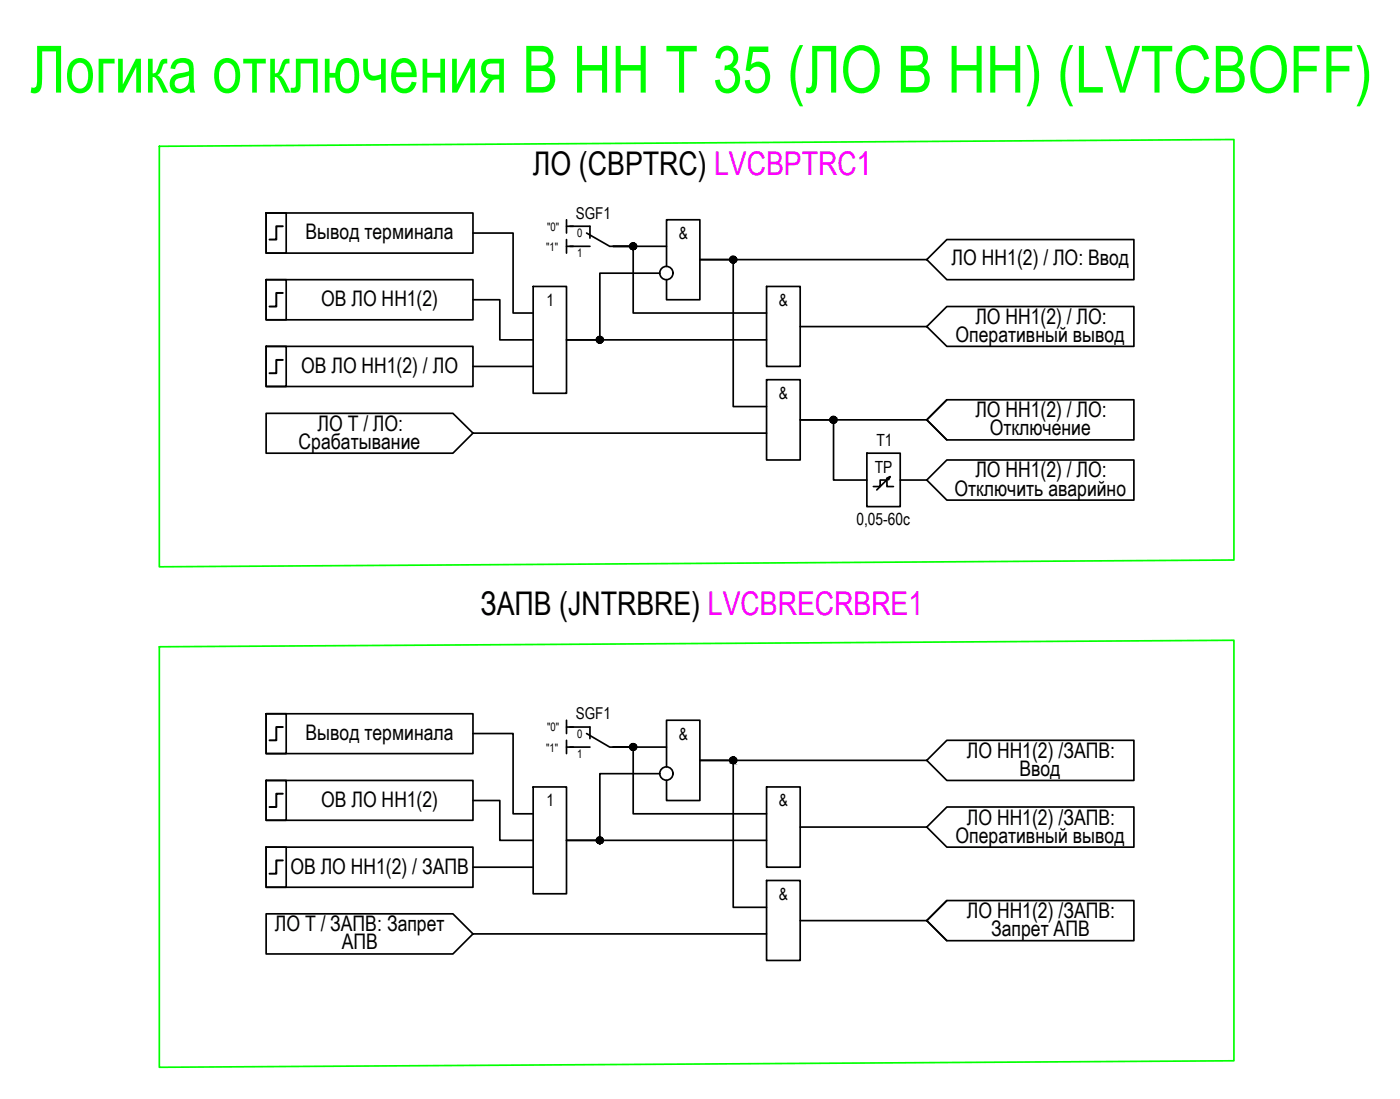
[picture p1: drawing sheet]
<svg xmlns="http://www.w3.org/2000/svg" width="210mm" height="165mm" viewBox="0 0 210 165" stroke-linecap="round" stroke-linejoin="round" font-family="sans-serif">
<!-- layer: 0 -->
<path d="M23.9 21.9l161-1v63l-161 1zM23.9 96.9l161-1v63l-161 1z" fill="none" stroke="#0f0" stroke-width=".25"/>
<g fill="none" stroke="#000" stroke-width=".25">
<path d="M39.9 31.9h3v6h-3zM39.9 31.9h31v6h-31zM70.9 34.9h6v12h3M84.9 32.9v2M84.9 35.9v2M84.9 33.9h1M84.9 36.9h1M99.9 36.9h-8h3v10h19.9M99.9 39.9v-7h5v12h-5v-3M138.8 38.9l3.1-3h28v6h-28zM138.8 38.9h-33.9h4.9v22h5M39.9 41.9h3v6h-3z"/>
<path d="M39.9 41.9h31v6h-31zM39.9 51.9h3v6h-3zM39.9 51.9h31v6h-31zM70.9 44.9h4v6h5M70.9 54.9h9M79.9 42.9h5v16h-5zM98.9 40.9h-9v10h-5h29.9M114.8 56.9h5.1v12h-5.1zM114.8 42.9h5.1v12h-5.1zM119.9 48.9h18.9M138.8 48.9l3.1-3h28v6h-28zM141.9 59.9l-3.1 3 3.1 3"/>
<path d="M39.9 61.9h28l3 3-3 3h-28zM70.9 64.9h43.9M129.9 67.9h5v8h-5zM130.8 72.9h1.1v-1h1v1h1M132.8 71.7l.5-.3-.2 .5M133.3 71.4l-1.9 2M134.9 71.9h3.9l3.1-3h28v6h-28l-3.1-3M138.8 62.9l3.1-3h28v6h-28zM138.8 62.9h-18.9h5v9h5M39.9 116.9h3v6h-3zM39.9 116.9h31v6h-31zM39.9 106.9h3v6h-3z"/>
<path d="M39.9 106.9h31v6h-31zM70.9 119.9h4v6h5M70.9 109.9h6v12h3M79.9 117.9h5v16h-5zM84.9 107.9v2M84.9 110.9v2M84.9 108.9h1M84.9 111.9h1M98.9 115.9h-9v10h-5h29.9M99.9 111.9h-8h3v10h19.9M99.9 114.9v-7h5v12h-5v-3M114.8 117.9h5.1v12h-5.1z"/>
<path d="M138.8 113.9l3.1-3h28v6h-28zM138.8 113.9h-33.9h4.9v22h5M39.9 136.9h28l3 3-3 3h-28zM39.9 126.9h3v6h-3zM39.9 126.9h31v6h-31zM70.9 139.9h43.9M70.9 129.9h9M114.8 131.9h5.1v12h-5.1zM119.9 137.9h18.9M119.9 123.9h18.9M138.8 137.9l3.1-3h28v6h-28zM138.8 123.9l3.1-3h28v6h-28z"/>
<path d="M141.9 134.9l-3.1 3 3.1 3"/>
<circle cx="94.8" cy="36.9" r=".49"/>
<circle cx="109.8" cy="38.9" r=".49"/>
<circle cx="89.8" cy="50.9" r=".49"/>
<circle cx="99.8" cy="40.9" r=".99"/>
<circle cx="124.9" cy="62.9" r=".49"/>
<circle cx="94.8" cy="111.9" r=".49"/>
<circle cx="99.8" cy="115.9" r=".99"/>
<circle cx="109.8" cy="113.9" r=".49"/>
<circle cx="89.8" cy="125.9" r=".49"/>
</g>
<g fill="#000" stroke="#000" stroke-width=".15">
<path d="M94.8 36.4h.1zM109.8 39.4h.2zM109.8 38.4h.1zM89.5 50.6h.7zM89.7 51.4h.3zM89.8 50.4h.1zM124.6 62.5h.6zM124.7 63.4h.3zM124.8 62.4h.1zM94.8 111.4h.1zM109.8 114.4h.2zM109.8 113.4h.1z"/>
<path d="M89.5 126.2h.7zM89.7 126.4h.3zM89.8 125.4h.1z"/>
<path d="M94.8 37.4h.1zM94.8 37.4h.1zM94.8 37.4h.2z"/>
<path d="M94.8 36.4h.2zM94.8 36.4h.2z"/>
<path d="M94.8 36.4h.2zM94.7 36.4h.3z"/>
<path d="M94.7 36.4h.4zM94.7 36.4h.4z"/>
<path d="M94.7 37.4h.3zM94.7 37.4h.3z"/>
<path d="M94.7 36.4l.4 .1zM94.7 36.4l.4 .1z"/>
<path d="M94.7 37.4h.4zM94.7 37.4h.3z"/>
<path d="M94.6 36.5h.6zM94.6 36.5h.6z"/>
<path d="M94.6 37.3h.5zM94.6 37.3l.5 .1z"/>
<path d="M94.6 36.5h.6zM94.6 36.5h.6z"/>
<path d="M94.6 37.3h.6zM94.6 37.3h.5z"/>
<path d="M94.5 36.5l.7 .1zM94.5 36.5l.7 .1z"/>
<path d="M94.5 37.3h.7zM94.5 37.3h.7z"/>
<path d="M94.5 36.6h.7zM94.5 36.6h.7z"/>
<path d="M94.5 36.6h.8zM94.5 36.6h.8z"/>
<path d="M94.5 37.2h.7zM94.5 37.2h.7z"/>
<path d="M94.5 37.2h.7zM94.5 37.2l.7 .1z"/>
<path d="M94.4 36.6l.9 .1zM94.4 36.6l.9 .1z"/>
<path d="M94.4 37.2h.9zM94.4 37.2h.8z"/>
<path d="M94.4 36.7h.9zM94.4 36.7h.9z"/>
<path d="M94.4 36.7l.9 .1zM94.4 36.7l.9 .1z"/>
<path d="M94.4 36.8h1zM94.4 36.8h1z"/>
<path d="M94.4 37l.9 .1zM94.4 37l.9 .1z"/>
<path d="M94.4 37.1h.9zM94.4 37.1h.9z"/>
<path d="M94.4 37.1h.9zM94.4 37.1l.9 .1z"/>
<path d="M94.4 36.8l1 .1zM94.4 36.8l1 .1z"/>
<path d="M94.4 36.9h1zM94.4 36.9h1z"/>
<path d="M94.4 36.9h1zM94.4 36.9h1z"/>
<path d="M94.4 36.9l1 .1zM94.4 36.9l1 .1z"/>
<path d="M94.4 37h1zM94.4 37h.9z"/>
<path d="M109.8 39.4h.1zM109.8 39.4h.1z"/>
<path d="M109.8 38.4h.2zM109.8 38.4h.2z"/>
<path d="M109.8 38.4h.2zM109.7 38.4h.3z"/>
<path d="M109.7 38.4l.4 .1zM109.7 38.4l.4 .1z"/>
<path d="M109.7 39.4h.3zM109.7 39.4h.3z"/>
<path d="M109.7 38.5h.4zM109.6 38.5h.5z"/>
<path d="M109.7 39.4h.4zM109.7 39.4h.3z"/>
<path d="M109.6 38.5h.5zM109.6 38.5h.5z"/>
<path d="M109.6 39.4h.5zM109.6 39.4h.5z"/>
<path d="M109.6 38.5h.6zM109.6 38.5h.6z"/>
<path d="M109.6 39.3h.5zM109.6 39.3l.5 .1z"/>
<path d="M109.6 38.5l.6 .1zM109.6 38.5l.6 .1z"/>
<path d="M109.6 39.3h.6zM109.6 39.3h.5z"/>
<path d="M109.5 38.6h.8zM109.5 38.6h.8z"/>
<path d="M109.5 39.2h.7zM109.5 39.2l.7 .1z"/>
<path d="M109.5 38.6h.8zM109.5 38.6h.8z"/>
<path d="M109.5 38.6l.8 .1zM109.5 38.6l.8 .1z"/>
<path d="M109.5 39.2h.8zM109.5 39.2h.8z"/>
<path d="M109.5 39.2h.8zM109.5 39.2h.7z"/>
<path d="M109.4 38.7h.9zM109.4 38.7h.9z"/>
<path d="M109.4 38.7l1 .1zM109.4 38.7l1 .1z"/>
<path d="M109.4 39.1h.9zM109.4 39.1h.9z"/>
<path d="M109.4 39.1h.9zM109.4 39.1l.9 .1z"/>
<path d="M109.4 38.8h1zM109.4 38.8h1z"/>
<path d="M109.4 38.8h1zM109.4 38.8h1z"/>
<path d="M109.4 38.8l1 .1zM109.4 38.8l1 .1z"/>
<path d="M109.4 38.9h1zM109.4 38.9h1z"/>
<path d="M109.4 38.9l1 .1v-.1zM109.4 38.9l1 .1h-1z"/>
<path d="M109.4 39l1 .1zM109.4 39l1 .1z"/>
<path d="M109.4 39.1h1zM109.4 39.1h.9z"/>
<path d="M89.7 51.4h.2zM89.8 51.4h.1z"/>
<path d="M89.8 50.4h.2zM89.7 50.4h.3z"/>
<path d="M89.7 50.4h.3zM89.7 50.4h.3z"/>
<path d="M89.7 50.4h.4zM89.7 50.4h.4z"/>
<path d="M89.7 51.4h.3zM89.7 51.4h.3z"/>
<path d="M89.7 50.4l.4 .1zM89.7 50.4l.4 .1z"/>
<path d="M89.7 51.3h.4zM89.7 51.3l.3 .1z"/>
<path d="M89.6 50.5h.6zM89.6 50.5h.6z"/>
<path d="M89.6 51.3h.5zM89.6 51.3h.5z"/>
<path d="M89.6 50.5h.6zM89.6 50.5h.6z"/>
<path d="M89.6 51.3h.6zM89.6 51.3h.5z"/>
<path d="M89.5 50.5l.7 .1zM89.5 50.5l.7 .1zM89.5 50.6h.7z"/>
<path d="M89.5 51.3h.7zM89.5 51.3h.7z"/>
<path d="M89.5 50.6h.8zM89.5 50.6h.8z"/>
<path d="M89.5 51.2l.7 .1zM89.5 51.2l.7 .1z"/>
<path d="M89.5 51.3h.7zM89.5 51.3h.7z"/>
<path d="M89.4 50.6l.9 .1zM89.4 50.6l.9 .1z"/>
<path d="M89.4 50.7h.9zM89.4 50.7h.9z"/>
<path d="M89.4 51.1l.9 .1zM89.4 51.1l.9 .1z"/>
<path d="M89.4 51.2h.9zM89.4 51.2h.8z"/>
<path d="M89.4 50.7h.9zM89.4 50.7h.9z"/>
<path d="M89.4 50.7l1 .1-.1-.1zM89.4 50.7l1 .1h-1z"/>
<path d="M89.4 51l.9 .1zM89.4 51l.9 .1z"/>
<path d="M89.4 51.1h.9zM89.4 51.1h.9z"/>
<path d="M89.4 50.8l1 .1zM89.4 50.8l1 .1z"/>
<path d="M89.4 50.9h1zM89.4 50.9h1z"/>
<path d="M89.4 50.9l1 .1zM89.4 50.9l1 .1z"/>
<path d="M89.4 51h1zM89.4 51h1z"/>
<path d="M89.4 51h1zM89.4 51h.9z"/>
<path d="M124.7 63.4h.2zM124.8 63.4h.1z"/>
<path d="M124.8 62.4h.2zM124.7 62.4h.3z"/>
<path d="M124.7 62.4h.3zM124.7 62.4h.3z"/>
<path d="M124.7 62.4h.4zM124.7 62.4h.4z"/>
<path d="M124.7 63.4h.3zM124.7 63.4h.3z"/>
<path d="M124.7 62.4l.4 .1zM124.7 62.4l.4 .1z"/>
<path d="M124.6 62.5h.6zM124.6 62.5h.6zM124.5 62.5h.7z"/>
<path d="M124.6 63.3l.5 .1zM124.6 63.3l.5 .1z"/>
<path d="M124.7 63.4h.4zM124.7 63.4h.3z"/>
<path d="M124.5 62.5l.7 .1zM124.5 62.5l.7 .1z"/>
<path d="M124.5 63.3h.7zM124.5 63.3h.7z"/>
<path d="M124.6 63.3h.6zM124.6 63.3h.5z"/>
<path d="M124.5 62.6h.8zM124.5 62.6h.8z"/>
<path d="M124.5 63.2h.7zM124.5 63.2l.7 .1z"/>
<path d="M124.5 62.6h.8zM124.5 62.6h.8z"/>
<path d="M124.5 63.2h.8zM124.5 63.2h.7z"/>
<path d="M124.5 62.6l.8 .1zM124.5 62.6l.8 .1z"/>
<path d="M124.4 62.7h.9zM124.4 62.7h.9z"/>
<path d="M124.4 63.1l.9 .1zM124.4 63.1l.9 .1z"/>
<path d="M124.5 63.2h.8zM124.5 63.2h.8z"/>
<path d="M124.4 62.7l.9 .1zM124.4 62.7l.9 .1z"/>
<path d="M124.4 62.8h.9zM124.4 62.8h.9z"/>
<path d="M124.4 62.8l.9 .1zM124.4 62.8l.9 .1z"/>
<path d="M124.4 62.9h.9zM124.4 62.9h.9z"/>
<path d="M124.4 62.9h.9zM124.4 62.9h.9z"/>
<path d="M124.4 62.9l.9 .1zM124.4 62.9l.9 .1z"/>
<path d="M124.4 63l.9 .1v-.1zM124.4 63l.9 .1h-.9z"/>
<path d="M124.4 63.1h.9zM124.4 63.1h.9z"/>
<path d="M124.4 63.1h.9zM124.4 63.1h.9z"/>
<path d="M94.8 112.4h.1zM94.8 112.4h.1zM94.8 112.4h.2z"/>
<path d="M94.8 111.4h.2zM94.8 111.4h.2z"/>
<path d="M94.8 111.4h.2zM94.7 111.4h.3z"/>
<path d="M94.7 111.4h.4zM94.7 111.4h.4z"/>
<path d="M94.7 112.4h.3zM94.7 112.4h.3z"/>
<path d="M94.7 111.4h.4zM94.6 111.4h.5z"/>
<path d="M94.7 112.3h.4zM94.7 112.3l.3 .1z"/>
<path d="M94.6 111.4l.6 .1zM94.6 111.4l.6 .1z"/>
<path d="M94.6 112.3h.5zM94.6 112.3h.5z"/>
<path d="M94.6 111.5h.6zM94.6 111.5h.6z"/>
<path d="M94.6 112.3h.6zM94.6 112.3h.5z"/>
<path d="M94.5 112.3h.7zM94.5 112.3h.7z"/>
<path d="M94.5 111.5h.7zM94.5 111.5h.7z"/>
<path d="M94.5 111.5l.7 .1zM94.5 111.6h.7z"/>
<path d="M94.5 111.6h.8zM94.5 111.6h.8z"/>
<path d="M94.5 112.2l.7 .1zM94.5 112.2l.7 .1z"/>
<path d="M94.5 112.3h.7zM94.5 112.3h.7z"/>
<path d="M94.4 111.6l.9 .1zM94.4 111.6l.9 .1z"/>
<path d="M94.4 112.2h.9zM94.4 112.2h.8z"/>
<path d="M94.4 111.7h.9zM94.4 111.7h.9z"/>
<path d="M94.4 111.7h.9zM94.4 111.7h.9z"/>
<path d="M94.4 111.7l1 .1zM94.4 111.7l1 .1z"/>
<path d="M94.4 112l.9 .1zM94.4 112l.9 .1z"/>
<path d="M94.4 112.1h.9zM94.4 112.1h.9z"/>
<path d="M94.4 112.1h.9zM94.4 112.1l.9 .1z"/>
<path d="M94.4 111.8l1 .1v-.1zM94.4 111.8l1 .1h-1z"/>
<path d="M94.4 111.9h1zM94.4 111.9h1z"/>
<path d="M94.4 111.9l1 .1zM94.4 111.9l1 .1z"/>
<path d="M94.4 112h1zM94.4 112h1z"/>
<path d="M94.4 112h1zM94.4 112h.9z"/>
<path d="M109.8 114.4h.1zM109.8 114.4h.1z"/>
<path d="M109.8 113.4h.2zM109.8 113.4h.2z"/>
<path d="M109.8 113.4h.2zM109.7 113.4h.3z"/>
<path d="M109.7 113.4h.4zM109.7 113.4h.4z"/>
<path d="M109.7 114.4h.3zM109.7 114.4h.3z"/>
<path d="M109.7 113.4l.4 .1zM109.6 113.5h.5z"/>
<path d="M109.7 114.4h.4zM109.7 114.4h.3z"/>
<path d="M109.6 114.3h.5zM109.6 114.3l.5 .1z"/>
<path d="M109.6 113.5h.5zM109.6 113.5h.5z"/>
<path d="M109.6 113.5h.6zM109.6 113.5h.6z"/>
<path d="M109.6 114.3h.5zM109.6 114.3h.5z"/>
<path d="M109.6 113.5l.6 .1zM109.6 113.5l.6 .1z"/>
<path d="M109.6 114.3h.6zM109.6 114.3h.5z"/>
<path d="M109.5 113.6h.8zM109.5 113.6h.8zM109.5 113.6h.8zM109.5 113.6h.8z"/>
<path d="M109.5 114.2h.7zM109.5 114.2l.7 .1z"/>
<path d="M109.5 113.6l.8 .1zM109.5 113.6l.8 .1z"/>
<path d="M109.5 114.2h.8zM109.5 114.2h.8z"/>
<path d="M109.5 114.2h.8zM109.5 114.2h.7z"/>
<path d="M109.4 113.7h.9zM109.4 113.7h.9z"/>
<path d="M109.4 113.7l1 .1-.1-.1zM109.4 113.7l1 .1h-1z"/>
<path d="M109.4 114.1h.9zM109.4 114.1h.9z"/>
<path d="M109.4 114.1h.9zM109.4 114.1l.9 .1z"/>
<path d="M109.4 113.8h1zM109.4 113.8h1z"/>
<path d="M109.4 113.8l1 .1zM109.4 113.8l1 .1z"/>
<path d="M109.4 113.9h1zM109.4 113.9h1z"/>
<path d="M109.4 113.9h1zM109.4 113.9h1z"/>
<path d="M109.4 113.9l1 .1zM109.4 113.9l1 .1z"/>
<path d="M109.4 114h1zM109.4 114h1z"/>
<path d="M109.4 114h1zM109.4 114l.9 .1z"/>
<path d="M89.8 125.4h.2zM89.7 125.4h.3z"/>
<path d="M89.8 126.4h.1zM89.7 126.4h.2z"/>
<path d="M89.7 125.4h.3zM89.7 125.4h.3z"/>
<path d="M89.7 125.4l.4 .1zM89.7 125.4l.4 .1z"/>
<path d="M89.7 126.4h.3zM89.7 126.4h.3z"/>
<path d="M89.7 125.5h.4zM89.6 125.5h.5z"/>
<path d="M89.7 126.4h.4zM89.7 126.4h.3z"/>
<path d="M89.6 125.5h.6zM89.6 125.5h.6z"/>
<path d="M89.6 126.4h.5zM89.6 126.4h.5z"/>
<path d="M89.6 125.5h.6zM89.5 125.5h.7z"/>
<path d="M89.6 126.3h.6zM89.6 126.3l.5 .1z"/>
<path d="M89.5 125.5h.7zM89.5 125.5h.7z"/>
<path d="M89.5 126.3h.7zM89.5 126.3h.7z"/>
<path d="M89.5 125.5l.7 .1zM89.5 125.5l.7 .1z"/>
<path d="M89.5 125.6h.8zM89.5 125.6h.8z"/>
<path d="M89.5 126.2h.7zM89.5 126.2l.7 .1z"/>
<path d="M89.4 125.6l.9 .1zM89.4 125.6l.9 .1z"/>
<path d="M89.4 125.7h.9zM89.4 125.7h.9z"/>
<path d="M89.4 126.1l.9 .1zM89.4 126.1l.9 .1z"/>
<path d="M89.4 126.2h.9zM89.4 126.2h.8zM89.5 126.2h.7z"/>
<path d="M89.4 125.7l.9 .1zM89.4 125.7l.9 .1z"/>
<path d="M89.4 125.8h1zM89.4 125.8h1z"/>
<path d="M89.4 126.1h.9zM89.4 126.1h.9z"/>
<path d="M89.4 126.1h.9zM89.4 126.1h.9z"/>
<path d="M89.4 125.8h1zM89.4 125.8h1z"/>
<path d="M89.4 125.8l1 .1zM89.4 125.8l1 .1z"/>
<path d="M89.4 125.9h1zM89.4 125.9h1z"/>
<path d="M89.4 125.9l1 .1v-.1zM89.4 125.9l1 .1h-1z"/>
<path d="M89.4 126h1zM89.4 126l.9 .1z"/>
</g>
<path d="M85.4 33.9h3v1.8M85.4 36.9h3M87.9 34.9l3.4 2h3.1M85.4 108.9h3v1.7M85.4 111.9h3M87.9 109.9l3.4 2h3.1" fill="none" stroke="#000" stroke-width=".25"/>
<!-- layer: 0 -->
<path d="M42.4 33.9h-1v2h-1M42.4 43.9h-1v2h-1M42.4 53.9h-1v2h-1M42.4 118.9h-1v2h-1M42.4 108.9h-1v2h-1M42.4 128.9h-1v2h-1" fill="none" stroke="#000" stroke-width=".3"/>
<text font-size="9.8" fill="#0f0" x="4.5" y="13.9">Логика отключения В НН Т 35 (ЛО В НН) (LVTCBOFF)</text>
<g font-size="4.9">
<text x="79.8" y="26.2">ЛО (CBPTRC) LVCBPTRC1</text>
<text x="72" y="92.2">ЗАПВ (JNTRBRE) LVCBRECRBRE1</text>
</g>
<g font-size="3.2">
<text x="45.8" y="35.8">Вывод терминала</text>
<text x="142.6" y="39.7">ЛО НН1(2) / ЛО: Ввод</text>
<text x="48.1" y="45.9">ОВ ЛО НН1(2)</text>
<text x="143.2" y="51.3">Оперативный вывод</text>
<text x="146.1" y="48.5">ЛО НН1(2) / ЛО:</text>
<text x="45.1" y="55.9">ОВ ЛО НН1(2) / ЛО</text>
<text x="47.6" y="64.5">ЛО Т / ЛО:</text>
<text x="146.1" y="62.5">ЛО НН1(2) / ЛО:</text>
<text x="148.3" y="65.2">Отключение</text>
<text x="44.7" y="67.3">Срабатывание</text>
<text x="146.1" y="71.5">ЛО НН1(2) / ЛО:</text>
<text x="143" y="74.2">Отключить аварийно</text>
<text x="45.8" y="110.9">Вывод терминала</text>
<text x="144.9" y="113.5">ЛО НН1(2) /ЗАПВ:</text>
<text x="152.7" y="116.2">Ввод</text>
<text x="48.1" y="120.9">ОВ ЛО НН1(2)</text>
<text x="144.9" y="123.5">ЛО НН1(2) /ЗАПВ:</text>
<text x="43.5" y="130.9">ОВ ЛО НН1(2) / ЗАПВ</text>
<text x="143.2" y="126.2">Оперативный вывод</text>
<text x="144.9" y="137.5">ЛО НН1(2) /ЗАПВ:</text>
<text x="41.2" y="139.5">ЛО Т / ЗАПВ: Запрет</text>
<text x="51.2" y="142.2">АПВ</text>
<text x="148.5" y="140.2">Запрет АПВ</text>
</g>
<g font-size="2.5">
<text x="101.7" y="35.8">&amp;</text>
<text x="81.9" y="45.8">1</text>
<text x="116.7" y="45.8">&amp;</text>
<text x="116.7" y="59.8">&amp;</text>
<text x="131.1" y="70.8">TP</text>
<text x="131.3" y="66.8">T1</text>
<text x="128.3" y="78.6">0,05-60с</text>
<text x="101.7" y="110.8">&amp;</text>
<text x="81.9" y="120.8">1</text>
<text x="116.7" y="120.8">&amp;</text>
<text x="116.7" y="134.8">&amp;</text>
</g>
<g font-size="2.4">
<text x="86.3" y="32.8">SGF1</text>
<text x="86.3" y="107.8">SGF1</text>
</g>
<g font-size="1.7">
<text x="82" y="34.5">&quot;0&quot;</text>
<text x="86.5" y="35.5">0</text>
<text x="81.8" y="37.7">&quot;1&quot;</text>
<text x="86.5" y="38.5">1</text>
<text x="81.8" y="112.7">&quot;1&quot;</text>
<text x="82" y="109.5">&quot;0&quot;</text>
<text x="86.5" y="110.5">0</text>
<text x="86.5" y="113.5">1</text>
</g>
</svg>
